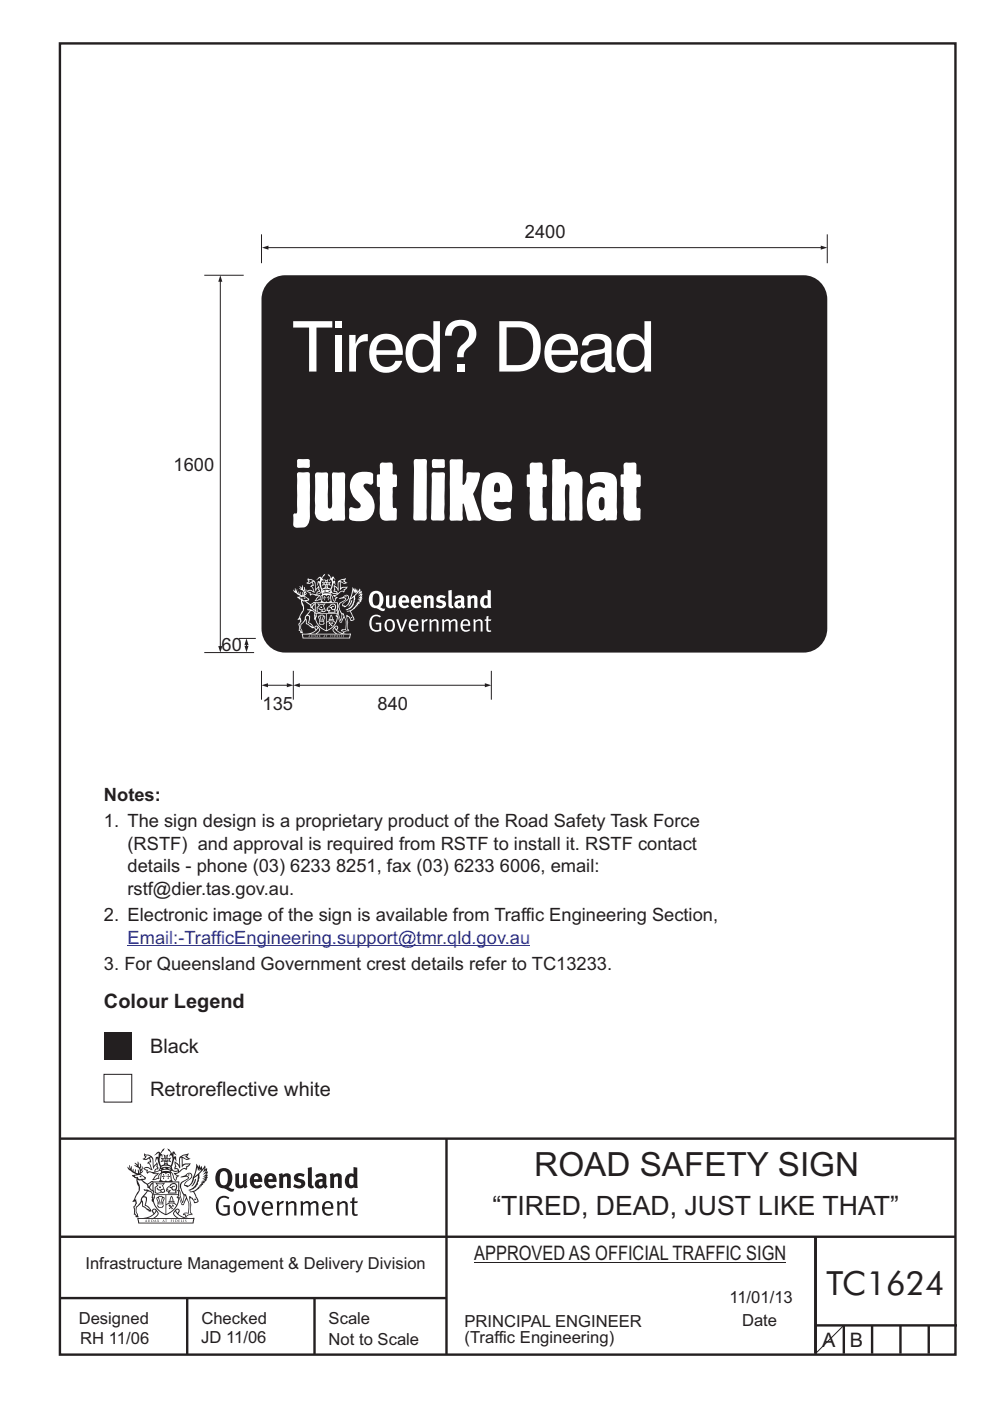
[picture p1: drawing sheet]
<svg xmlns="http://www.w3.org/2000/svg" width="210mm" height="297mm" viewBox="0 0 210 297" stroke-linecap="round" stroke-linejoin="round" font-family="sans-serif">
<g fill="none" stroke="#231f20" stroke-width=".51">
<path d="M12.7 9.2h190v278h-190zM12.7 241.4h189.9M94.7 241.4v45.8M12.7 262.2h190.1M12.7 275.2h82M39.7 275.2v12M66.7 275.2v12M173 262.2v24.8M173 281h30M179 281v6M185 281v6M191 281v6"/>
<path d="M197 281v6"/>
</g>
<path d="M100.6 267.7h66.2" fill="none" stroke="#231f20" stroke-width=".21"/>
<g fill="#231f20">
<path d="M47 248.5a2.55 2.55 0 0 0 0 2.7l.3 .1a.81 .81 0 0 0 1-.9v-.6a1.04 1.04 0 0 0-1.1-1.5zM46.3 248.1a1.82 1.82 0 0 1 2.1-.2 1.82 1.82 0 0 1 .9 1.9 2.29 2.29 0 0 1-.8 1.9l.7 .3h.5l-.2 .6a2.87 2.87 0 0 1-2-.7 2.12 2.12 0 0 1-1.7-3.1z" fill-rule="evenodd"/>
<path d="M49.9 248.9l.8-.2v2a.46 .46 0 0 0 .2 .6 .46 .46 0 0 0 .7-.2v-2.2l.7-.2v2.4l.2 .5-.6 .4-.2-.3a1.02 1.02 0 0 1-1.2 .2 1.02 1.02 0 0 1-.6-1.1z" fill-rule="evenodd"/>
<path d="M54 249.5l-.1 .5h.9a.49 .49 0 0 0-.2-.6 .49 .49 0 0 0-.6 .1zM53.4 249.2a1.34 1.34 0 0 1 1.6-.3 1.34 1.34 0 0 1 .6 1.5v.2h-1.7a.77 .77 0 0 0 .5 .8 .77 .77 0 0 0 .9-.3l.3 .4a1.59 1.59 0 0 1-2.1 .2 1.59 1.59 0 0 1-.4-2z" fill-rule="evenodd"/>
<path d="M57 249.5l-.1 .5h.9a.49 .49 0 0 0-.2-.6 .49 .49 0 0 0-.6 .1zM56.4 249.2a1.34 1.34 0 0 1 1.6-.3 1.34 1.34 0 0 1 .7 1.5v.2h-1.8a.77 .77 0 0 0 .5 .8 .77 .77 0 0 0 .9-.3l.3 .4a1.59 1.59 0 0 1-2 .2 1.59 1.59 0 0 1-.5-2z" fill-rule="evenodd"/>
<path d="M59.1 248.9l.8-.2 .1 .4a.95 .95 0 0 1 1-.3 .95 .95 0 0 1 .7 .8v2.3h-.8v-2.3a.46 .46 0 0 0-.8 .1v2.2h-.9z" fill-rule="evenodd"/>
<path d="M62.5 249.1a1.75 1.75 0 0 1 2.1-.1l-.2 .5-.6-.2a.43 .43 0 0 0-.6 .3l.4 .3a1.04 1.04 0 0 1 1.2 1.2 1.04 1.04 0 0 1-1.4 .9l-1.2-.4 .3-.6 1 .4 .4-.4a.88 .88 0 0 0-1-.5l-.4-.2-.1-.4z" fill-rule="evenodd"/>
<path d="M65.3 247.6l.8-.2 .1 3.8 .2 .2 .2 .5a.88 .88 0 0 1-1-.1 .88 .88 0 0 1-.3-1z" fill-rule="evenodd"/>
<path d="M67.8 250.6a.43 .43 0 0 0-.1 .7 .43 .43 0 0 0 .7-.1v-.7zM66.8 249.2a1.7 1.7 0 0 1 2.4 .1v1.8l.3 .4-.4 .5-.5-.3a1.03 1.03 0 0 1-1.7-.2 1.03 1.03 0 0 1 .8-1.5h.7v-.4a.8 .8 0 0 0-1.2 .1z" fill-rule="evenodd"/>
<path d="M69.9 248.9l.8-.2 .1 .4a.95 .95 0 0 1 1-.3 .95 .95 0 0 1 .7 .8v2.3h-.8v-2.3a.46 .46 0 0 0-.8 .1v2.2h-.8z" fill-rule="evenodd"/>
<path d="M74.3 249.5a1.48 1.48 0 0 0 0 1.7l.4 .1 .3-.2v-1.5l-.3-.2zM75 247.4l.8 .2 .1 4.3h-.7l-.1-.2a1.26 1.26 0 0 1-1.4 0 1.26 1.26 0 0 1-.6-1.3 1.29 1.29 0 0 1 .5-1.3 1.29 1.29 0 0 1 1.4-.2z" fill-rule="evenodd"/>
<path d="M46.4 253.9a1.72 1.72 0 0 1 2.2 0l-.2 .3a1.24 1.24 0 0 0-1.4-.1 1.24 1.24 0 0 0-.7 1.3 1.49 1.49 0 0 0 1.3 2l.7-.2v-1.3h-.9l-.1-.4h1.4v2a1.93 1.93 0 0 1-2.2-.1 1.93 1.93 0 0 1-.7-2.2l.2-.7z" fill-rule="evenodd"/>
<path d="M50.3 255.2a1.65 1.65 0 0 0 .3 2.2 .99 .99 0 0 0 1-1.5 .78 .78 0 0 0-.4-.8 .78 .78 0 0 0-.9 .1zM50 254.9a1.33 1.33 0 0 1 1.6-.1 1.33 1.33 0 0 1 .5 1.5 1.31 1.31 0 0 1-1.3 1.5 1.31 1.31 0 0 1-1.3-1.6l.1-.5z" fill-rule="evenodd"/>
<path d="M52.5 254.7l.4-.1 .9 2.6 .8-2.5h.5l-1.1 3h-.5z" fill-rule="evenodd"/>
<path d="M56.2 255.2l-.2 .7h1.4a.7 .7 0 0 0-.3-.8 .7 .7 0 0 0-.9 .1zM55.9 255a1.22 1.22 0 0 1 1.5-.2 1.22 1.22 0 0 1 .5 1.5h-1.9a.93 .93 0 0 0 .5 1 .93 .93 0 0 0 1.2-.2l.1 .3a1.43 1.43 0 0 1-1.7 .1 1.43 1.43 0 0 1-.6-1.7z" fill-rule="evenodd"/>
<path d="M58.7 254.8l.4-.2 .1 .5 .4-.3 .6-.2-.2 .6a.66 .66 0 0 0-.8 .6v1.9h-.4z" fill-rule="evenodd"/>
<path d="M60.6 254.8l.4-.2 .1 .5a.94 .94 0 0 1 1-.4 .94 .94 0 0 1 .8 .7v2.3h-.5l-.1-2.5a.81 .81 0 0 0-1.2 .3v2.2h-.4z" fill-rule="evenodd"/>
<path d="M63.7 254.7l.5-.1 .1 .5 .4-.3a.78 .78 0 0 1 1.1 .3 .9 .9 0 0 1 1-.5 .9 .9 0 0 1 .7 .8v2.3h-.4l-.1-2.5a.67 .67 0 0 0-1.1 .3v2.2h-.5v-2.4l-.4-.2-.7 .4v2.2h-.5z" fill-rule="evenodd"/>
<path d="M69 255.2l-.2 .7h1.4a.7 .7 0 0 0-.3-.8 .7 .7 0 0 0-.9 .1zM68.7 255a1.22 1.22 0 0 1 1.5-.2 1.22 1.22 0 0 1 .5 1.5h-1.9a.93 .93 0 0 0 .5 1 .93 .93 0 0 0 1.2-.2l.1 .3a1.44 1.44 0 0 1-1.7 .1 1.44 1.44 0 0 1-.6-1.7z" fill-rule="evenodd"/>
<path d="M71.4 254.8l.5-.2 .1 .5a.94 .94 0 0 1 1-.4 .94 .94 0 0 1 .7 .7v2.3h-.4l-.1-2.5a.81 .81 0 0 0-1.2 .3v2.2h-.5z" fill-rule="evenodd"/>
<path d="M74.7 254l.5-.2v.9h.7l-.1 .4h-.7l.1 2.2 .1 .1h.5l.1 .3a.75 .75 0 0 1-1.2-.6v-2h-.4v-.4h.4z" fill-rule="evenodd"/>
<path d="M30.8 244.9l1.1 .3-.9 .5h-.4l.5-.5zM31.8 245.5l.2-.1a2.44 2.44 0 0 1 .4 2l.1 .4 .7-1-.1 .6 .3 .3a.57 .57 0 0 0-.6 .8l-1-.2-.5 .2 .1-.5-.7-.2 .6-.2 1 .5 .1-.1-.6-1.3-.2-.1 .5-.1zM30.7 244.5l-.2 .4 .3 .4-.6 .4a1.04 1.04 0 0 0 1.4-.1l.2 .7h-.4l-.2 .4a.94 .94 0 0 1 .9 1.1l-.2-.1a1.16 1.16 0 0 0-1.5-.1l.3 .4 .4 .2 .1 .5 .2 .2v-.2a.94 .94 0 0 1 1.1 .2h.9l-1.2 1.2a1.13 1.13 0 0 0 1.2-.2l.4-.1-.1-.4 .5-.7a.83 .83 0 0 0-.6 1.1l-.3-.1-.7 .3 1.1-1.4-.5 .2-.5-.1 1.3-.5-.2-.2-.8 .4v-.3l.2-.2 .3 .1 .1-.3-.2-.4v-.6l-.2-.3-.6 .9v-.7a1.42 1.42 0 0 0-1.7-1.8z" fill-rule="evenodd"/>
<path d="M38.5 245.3l.5-.3 .7-.1-.6 .3 .8 .5h-.3zM38.3 245.5h.2l.1 2a1.69 1.69 0 0 1 1.5-.7l-.7 .5 .1 .5a1.1 1.1 0 0 0-1.5 .6l-.1-.5-.2-.2h-.5l.2-.4-.2-.7a1.42 1.42 0 0 1 .8 1.1l.2-.1zM37.1 246.2l.1 1-.2 .3v.5l.6-.1 .1 .2a.96 .96 0 0 1-1.1-.1l-.1 .1a1.06 1.06 0 0 0 1.3 .2v.1a.72 .72 0 0 1-1 .2l.3 .5 .6 .3-.4 .1-.1 .7-.3-.4-.3-1.1-.4-.4 .4 .9a1.54 1.54 0 0 0 .6 1.2l.2-.3a.58 .58 0 0 1 .5-.7l.1-.2h-.3l-.4-.3 .9-.5a.93 .93 0 0 1 1.1-.5l.1 .2 .2-.1 .1-.5a.99 .99 0 0 0 .7-.9l-1.3 .1-.4 .3v-1.5l.9 .4 .8-.3h-.3l-.5-.4 .4-.7-.7 .2a1.46 1.46 0 0 0-1.3 2.1v.4l-.2-.4z" fill-rule="evenodd"/>
<path d="M35.6 248.9l.2 .1-.1 .4h.3l-.3 .1v.5l-.1-.6h-.3l.3-.1z" fill-rule="evenodd"/>
<path d="M34.6 248.9l.2 .1-.1 .3 .4 .1h-.4v.6l-.1-.5-.3-.1h.3z" fill-rule="evenodd"/>
<path d="M34.3 248.8a.57 .57 0 0 1 .9 .2 .57 .57 0 0 1 .9-.2l.2 1.4-.2 .1a.57 .57 0 0 1-.9-.1 .69 .69 0 0 1-1.1 0zM34.2 248.1l-.3 2.1-.2 .4h2.9l-.1-.4-.3-2.1h-.2v.3l-.8-.1-.9 .1 .1-.3z" fill-rule="evenodd"/>
<path d="M34.2 252.4a.3 .3 0 0 0 .6 0 .3 .3 0 0 0-.6 0zM33.3 251l.3 .3-.3 .3a.79 .79 0 0 0 0 1.3l.8-.2-.1-.3a.55 .55 0 0 1-.7-.6h.1l.1 .3 .4 .1 .8-.2-.4-.7 .4-.3-.7 .1zM33 250.7l1.1 .2 .9-.2-.4 .7 .4 1.1a.56 .56 0 0 1-.8 .3l-.2 .1a.73 .73 0 0 1-.9 .1 .73 .73 0 0 1-.3-.9v-.4l.5-.4z" fill-rule="evenodd"/>
<path d="M35.6 251.9l.7-.5a.58 .58 0 0 1 1-.1 .58 .58 0 0 1-.5 .9l-.2-.3a.43 .43 0 0 1 .6-.3v-.1a.57 .57 0 0 0-.8 .2l-.2-.1-.3 .2 .4 .1a.55 .55 0 0 0 .9 .5v.5h-1.3l.3-.4-.1-.2-.6 .1 .2-.2-.2-.1zM35.4 251.8l-.1 .2a.39 .39 0 0 0 .2 .7l.3-.1-.2 .5h1.9l-.1-.8a.86 .86 0 0 0-.1-1.4 .86 .86 0 0 0-1.3 .4z" fill-rule="evenodd"/>
<path d="M36 254.8h.8v.2h-.8zM36.4 253.8l.2 .8h-.4zM36.4 253.5l-.3 .5-.1 .6h-.2v.4l-.7 .4 .1 .2a1.48 1.48 0 0 1 2.2 .1l.2-.1-.6-.5v-.5h-.2l-.1-.6z" fill-rule="evenodd"/>
<path d="M35.8 255.4l.3 .1 .2 .3 .3-.2-.2-.2a.38 .38 0 0 1 .4 .5l-.1-.2-.3 .3 .3 .2-.3 .2-.1-.3-.4 .3-.1-.2 .4-.3-.2-.1-.1 .1z" fill-rule="evenodd"/>
<path d="M34.5 254h.2v.2l-.3 .6h-.1zM33.6 255.3h.9v.2a.55 .55 0 0 1-.8 .4v-.2h-.2zM33.4 254h.2l.2 .8h-.2zM33.6 255h.8l.1 .1-.8 .1zM33.8 253.7h.5l-.2 1.1h-.2zM33.3 253.8l-.1 .3 .3 1.2a.48 .48 0 0 0-.1 .5 .48 .48 0 0 0 .4 .3l.6-.1a.49 .49 0 0 0 .2-.7l.3-1.2-.1-.3a1.42 1.42 0 0 0-1.5 0z" fill-rule="evenodd"/>
<path d="M33.6 251.6h.5l.1 .3h-.4z" fill-rule="evenodd"/>
<path d="M41.3 250.1l.3-.2-.2 .9-.6 .7h-.2l.5-.7z" fill-rule="evenodd"/>
<path d="M39.7 249l.3-.2 .5 .2a.88 .88 0 0 1-.6 1.1 1.22 1.22 0 0 0-.8 1.3l.5 .2a.72 .72 0 0 0 .9-.4l.5-.8 .2-.6 .8-.6v.3a2.85 2.85 0 0 1-2 2.8l.1 .1a2.13 2.13 0 0 0 1.9-1.5l-.1-.2a2.01 2.01 0 0 0 .3-1.8l1.2-1.3-.4 1 .7-.5-.7 1 .8-.4-.8 .8 .7-.1-.9 .5 .8-.1-.8 .4h.7l-.8 .3 .3 .2h-.4l.2 .4-.4-.1 .2 .3h-.4l.1 .3h-.1a2.16 2.16 0 0 1-2 1l.1 .2h.4a.76 .76 0 0 1 .7 .7l.5 1.2-.6 .2a1.45 1.45 0 0 0-1.2-1.3l.3 1.8-.1 1.9 .4 .2a1.07 1.07 0 0 0-1.2 .4v-.3l-.5-.2a.87 .87 0 0 1 1-.1l.1-.7a4.4 4.4 0 0 0-.6-3.1l-.1-.3h-.2a2.16 2.16 0 0 1-.7-2.2l.3-.3 1.2-.8a.55 .55 0 0 0-.4-.7zM37.8 252.4a.76 .76 0 0 1 .3 1.1l.6 1.6 .4-1.7 .2 .1a.61 .61 0 0 1-.1 .9l-.3 .9h-.2l-.7-1.6-.3 .1a1.18 1.18 0 0 0 .1-1.4zM41.8 247.5l.2 .8 .3-.6v.6l.3-.5a1.9 1.9 0 0 1-1.1 1.4l-.3 .3zM38.2 249.6l1.4-.1 .2 .1v.3l-.5 .3a1.26 1.26 0 0 0-1 1.9l.2 .7a1.84 1.84 0 0 1 .2 2l-.4-1.3a.96 .96 0 0 0-.4-1.3l-.4 .3a.78 .78 0 0 1-.1 1.3l.2 .2h.4l.4 1.1a.38 .38 0 0 0 .2 .4 .38 .38 0 0 0 .4-.1l.6-1.2a2.94 2.94 0 0 1 .3 2.5v.5l-.8-.1-.3 .4v.2l.4-.1 .1 .4 .2 .1a1.02 1.02 0 0 1 1.3-.5l-.1-.4-.3-.1 .2-1.7-.3-1.4 .1 .1a1.14 1.14 0 0 1 .7 .9 .63 .63 0 0 0 .9-.2 .63 .63 0 0 0-.2-.8l-.6-1.3 .9-.6 .2-.3 .2-.1v-.2h.3l-.1-.3h.4l-.1-.3 .5-.1-.2-.2 .5-.4 .1-.2-.3 .1 .5-.6-.3 .1 .3-.6-.4 .1 .4-.5v-.3l-.3 .2 .1-.6v-.3l-.4 .3-.1-.8-.5 .8-.2-.7-.2 .5-.3-.8-.1 .6-.5-.8-.1 1.4-.7 1.9a1.81 1.81 0 0 1-.9 1.4l-.6-.2a1.75 1.75 0 0 1 1.1-1.2 .75 .75 0 0 0 .1-1.3 .75 .75 0 0 0-1.2 .5z" fill-rule="evenodd"/>
<path d="M41.2 254.2l.3-.1 .1 .3h-.4z" fill-rule="evenodd"/>
<path d="M29.4 258.4h11.6l-.2 .8h-11.3zM31.3 258.2l.5-.1a2.48 2.48 0 0 0 1.4-1.3l.2 .6-.5 .5-.4 .3zM32.5 256.6l.3-.2 .2 .2-.3 .6zM37.2 256.8a2.65 2.65 0 0 0 1.8 1.4h-1.1l-.5-.3-.5-.5zM37.4 256.6l.2-.2 .3 .2-.3 .6zM29.2 258.2l.1 1.2h11.7l.3-1.1-.2-.1a4.1 4.1 0 0 1-3.3-.9l.3-.4-.1-.5a1.06 1.06 0 0 0-1.3 .9l.2 .4 .6 .5h-4.7l.3-.1a.84 .84 0 0 0 .6-.7 .84 .84 0 0 0-.5-.9l-.3-.2-.5 .1-.1 .5 .3 .4a4.2 4.2 0 0 1-3.4 .9z" fill-rule="evenodd"/>
<path d="M31 258.7l.1 .2h-.2zM31 258.6l-.3 .5 .4-.1 .2 .1z" fill-rule="evenodd"/>
<path d="M31.3 258.6h.2v.4a.25 .25 0 0 0 .3-.1 .25 .25 0 0 0-.1-.3h.1a.29 .29 0 0 1 0 .4 .29 .29 0 0 1-.4 0 .29 .29 0 0 1 0-.4z" fill-rule="evenodd"/>
<path d="M32.2 258.6a.22 .22 0 0 1 .3 .2 .22 .22 0 0 1-.3 .2zM32 258.6v.5a.33 .33 0 0 0 .5-.1 .33 .33 0 0 0 0-.4 .33 .33 0 0 0-.5 0z" fill-rule="evenodd"/>
<path d="M32.9 258.7l.1 .2h-.2zM32.9 258.6l-.2 .5 .3-.1 .2 .1z" fill-rule="evenodd"/>
<path d="M33.3 258.6h.2v.2l.3-.2-.2 .2 .2 .3-.3-.2-.1 .2h-.1l.2-.3z" fill-rule="evenodd"/>
<path d="M34.7 258.7l.1 .2h-.2zM34.7 258.6l-.3 .5 .4-.1 .2 .1z" fill-rule="evenodd"/>
<path d="M35 258.6h.4h-.1v.5h-.2l.1-.5z" fill-rule="evenodd"/>
<path d="M36.2 258.6h.3h-.2v.2h.2h-.2l.1 .3h-.2z" fill-rule="evenodd"/>
<path d="M36.7 258.6h.2v.5h-.2z" fill-rule="evenodd"/>
<path d="M37.3 258.6a.22 .22 0 0 1 .3 .2 .22 .22 0 0 1-.3 .2zM37.1 258.6v.5a.33 .33 0 0 0 .5-.1 .33 .33 0 0 0 0-.4 .33 .33 0 0 0-.5 0z" fill-rule="evenodd"/>
<path d="M37.8 258.6h.3h-.1v.2h.1h-.1v.2l.1 .1h-.3z" fill-rule="evenodd"/>
<path d="M38.3 258.6h.3l-.1 .4 .2 .1h-.4z" fill-rule="evenodd"/>
<path d="M38.9 258.6h.2v.5h-.2z" fill-rule="evenodd"/>
<path d="M39.3 258.6h.2l-.2 .1 .2 .2-.1 .2h-.1v-.2l.2 .1z" fill-rule="evenodd"/>
<path d="M34.2 247.4a1.51 1.51 0 0 1 2 .2 2.67 2.67 0 0 0-2.1 0zM35.7 247.6l.4 .2 .1 .2-.4-.1zM34.6 247.7l.4-.1 .2 .2h-.4zM34 247.9l.3 .1-.3 .1zM34.9 246.9l.3-.2 .2 .2zM34.9 245.7h.2v.4h-.2zM35 245.1l.2 .2 .2-.2-.1 .4h-.2zM35.1 246.3h.2l.1 .4-.2-.2-.2 .2zM35.3 245.7h.2v.4h-.2zM34.4 245.7l.3 .1v.2l-.3 .1 .2-.2zM35.7 245.8l.3-.1-.2 .2 .2 .2-.4-.1zM32.7 244.9l1-.5-.1 1-.2-.1-.4 .1-.2 1.1 .5-1 .2 .9a1.84 1.84 0 0 1 .3 1.7l.4 .1a2.48 2.48 0 0 1 2.2 .1l.2-.3-.2-.7 .7-1.7 .4 .6-.2-1-.2-.1-.2 .3v-.9l.6 .4-.6-.7h-.3l-.1 .4-.5-.8-.5-.3 .2 .4 .5 .6-.4 .7 .4-.3a2.06 2.06 0 0 1 0 2.2l-.6-.2-.1-.6 .1-.1 .8 .2-.4-.5 .4-.5-.7 .2-.2-.2 .2-.7-.5 .4-.5-.4 .2 .7-.2 .2-.7-.2 .4 .5-.4 .5 .7-.2 .2 .1-.2 .6-.5 .2a2.02 2.02 0 0 1 0-2.2l.3 .5-.1-.6-.3-.1 .8-1.2-.5 .3-.4 .7-.2-.3a.8 .8 0 0 0-.8 .5z" fill-rule="evenodd"/>
<path d="M29.2 250.1l.3 .2a.61 .61 0 0 1 .8 .3l.3 .2a.8 .8 0 0 1 .6 1l.4 .1 .5 .6a1 1 0 0 1 .5 1l-.1 .7v-.5h-.1a.96 .96 0 0 0-.8-1.3l-.3-.2h-.6l-.1-.1-.2 .1 .2 .3h.5l-1.1 1.4-.2 .9-.4 .6a1.33 1.33 0 0 0-.5 1.8l.2 .5a1.26 1.26 0 0 1-.5-1.4l-.1-.4a1.56 1.56 0 0 0 .4-1.7l-.3 .2 .2-.5a3.2 3.2 0 0 0 .7-3zM30.4 253.9h.4a2.06 2.06 0 0 1-.1 1.6l.7 .5 .4 .5-.6-.2-.8-.6-.1-.9a.51 .51 0 0 1 .1-.9zM28.6 249.3a1.52 1.52 0 0 1 2.1 .6l-1.1 .1-.2-.1-.2-.4-.4 .1zM27.5 247v.8l-.3-.4-.2 .1a3.1 3.1 0 0 0 2 1.5l-1 .1 .5 .6 .5 .1v1.1a1.84 1.84 0 0 1-.2 2.5l-.4 .9-.4 .4 .3 .1 .4-.1 .1 .4-.2 .5-.3 .2 .1 1.8 .2-.1 .2 .6h.2l.4-.1-.1-.5a1.3 1.3 0 0 1-.1-1.6l.8-1.1 .2 1.1 .6 .2 .4 .6 .2-.2 .2 .4 .5-.1a1.85 1.85 0 0 0-1.2-1.3l.1-.3a1.39 1.39 0 0 0 0-1.5h-.5l.5-.6a.66 .66 0 0 1 .9-.4 .66 .66 0 0 1 .3 .9l-.1 .4h.2v.1l-.2 .3 .2 .5 .2-.3a2.24 2.24 0 0 0 .1-2.2 .73 .73 0 0 1-.7-.6 .73 .73 0 0 1 .5-.8l.1-.2a.94 .94 0 0 0-.9 .8 .48 .48 0 0 1-.1-.5 .48 .48 0 0 1 .5-.3l.5-.3a.51 .51 0 0 0-.8 .2l-.5 .3-1-.8 .6-.1 .1-.5-1.1-.7 .5-.4v-.4l-.5 .5 .1-.2a.69 .69 0 0 0 .2-1.1v.5l-.3 .2 .1-1.1-.3-.2 .1 .6-.1 .2-.4-1.2v.6l-.7-.3 .6 .6-.6-.2 .2 .3a1 1 0 0 1 .8 1.5l-.2-.8v.8l-.5-.2-.1-.7-.2 .6-.2-.1v-.6l-.2 .4-.2-.2 .1-.7-.2 .5z" fill-rule="evenodd"/>
<path d="M29.5 249.5l.3-.2 .3 .3z" fill-rule="evenodd"/>
<path d="M32.4 250.5h5.6v2l-.2-.1v-1.7h-5.2v2.5h5.2v-.8l.1 .2-.1 1.1v-.3h-2.5v4a4.1 4.1 0 0 0 2.6-3.6l.1-.1a4 4 0 0 1-2.8 3.9 4.2 4.2 0 0 1-2.8-4.7l.1 1.3 .1-.1a3.8 3.8 0 0 0 2.5 3.3v-4h-2.5l-.2-.9z" fill-rule="evenodd"/>
<circle cx="40" cy="249.1" r=".17"/>
</g>
<path d="M179 281l-6 6" fill="none" stroke="#231f20" stroke-width=".21"/>
<path d="M27.1 200.6h85.4" fill="none" stroke="#2e3291" stroke-width=".21"/>
<path d="M22.1 218.8h5.8v5.9h-5.8z" fill="#231f20"/>
<path d="M22.1 227.8h5.8v5.9h-5.8z" fill-rule="evenodd" fill="#fff" stroke="#231f20" stroke-width=".21"/>
<path d="M57.2 59.6a4.9 4.9 0 0 1 3.3-1.2h110a5 5 0 0 1 5 5.1v69.8a5.1 5.1 0 0 1-5 5.1h-110a5 5 0 0 1-5-5.1v-69.8a5.1 5.1 0 0 1 1.7-3.9z" fill-rule="evenodd" fill="#231f20"/>
<g fill="#fff">
<path d="M62.2 68.1h8.3v1.4h-3.4v9.3h-1.5v-9.3h-3.4z" fill-rule="evenodd"/>
<path d="M74.1 71h1.3v1.9l.3-.6a2.17 2.17 0 0 1 2.3-1.5v1.6a2.02 2.02 0 0 0-2.5 2.1v4.3h-1.4z" fill-rule="evenodd"/>
<path d="M79.5 71.6a3.6 3.6 0 0 1 4.1-.5 3.6 3.6 0 0 1 1.8 3.8v.3h-5.6a2.12 2.12 0 0 0 1.5 2.5 2.12 2.12 0 0 0 2.6-1.2h1.4a3.6 3.6 0 0 1-4.2 2.5 3.6 3.6 0 0 1-2.8-4.1v-.6a4 4 0 0 1 1.2-2.7zM80.5 72.4a2.5 2.5 0 0 0-.7 1.9h4.1a2.04 2.04 0 0 0-1-2.2 2.04 2.04 0 0 0-2.4 .3z" fill-rule="evenodd"/>
<path d="M87.1 71.7a3 3 0 0 1 4.8 .6v-4.2h1.4v10.7h-1.4v-1.3a3.1 3.1 0 0 1-3.5 1.4 3.1 3.1 0 0 1-2.3-3l-.1-1.7a4.3 4.3 0 0 1 1.1-2.5zM88.2 72.6a3.7 3.7 0 0 0 .4 4.9 2.23 2.23 0 0 0 2.3-.1 2.23 2.23 0 0 0 1-2.1 2.66 2.66 0 0 0-1.5-3.2l-.2-.1a2.11 2.11 0 0 0-2 .6z" fill-rule="evenodd"/>
<path d="M95.2 68.7a3.6 3.6 0 0 1 5.7 1 3.6 3.6 0 0 1-1.9 4.2l-.5 .8-.1 1h-1.4a3.4 3.4 0 0 1 1.7-3.2 1.87 1.87 0 0 0 .6-2.6 1.87 1.87 0 0 0-2.5-.6l-.7 .7-.3 1.2-1.4-.1a3.3 3.3 0 0 1 .8-2.4z" fill-rule="evenodd"/>
<path d="M105.9 68.1h4.1a4.3 4.3 0 0 1 4.7 4.8 5.3 5.3 0 0 1-2.4 5.3l-1.8 .5-4.6 .1zM107.5 69.4v8h2.3a3 3 0 0 0 3.2-3.2l.1-.4a3.8 3.8 0 0 0-1.9-4.2l-1-.2z" fill-rule="evenodd"/>
<path d="M116.6 71.6a3.6 3.6 0 0 1 4.2-.5 3.6 3.6 0 0 1 1.8 3.8v.3h-5.6a2.12 2.12 0 0 0 1.4 2.5 2.12 2.12 0 0 0 2.6-1.2h1.5a3.6 3.6 0 0 1-4.3 2.5 3.6 3.6 0 0 1-2.7-4.1v-.6a4 4 0 0 1 1.1-2.7zM117.7 72.4a2.5 2.5 0 0 0-.7 1.9h4.1a2.04 2.04 0 0 0-1.1-2.2 2.04 2.04 0 0 0-2.3 .3z" fill-rule="evenodd"/>
<path d="M124.1 71.5a4.3 4.3 0 0 1 5.2 .2l.4 1.1v4.6l.3 .4h.5v1l-.8 .1a1.17 1.17 0 0 1-1.3-1.4 3 3 0 0 1-5 .4 2.45 2.45 0 0 1 2.3-3.6l1.2-.2a1.21 1.21 0 0 0 1.4-.6 1.36 1.36 0 0 0-1.8-1.6 1.46 1.46 0 0 0-1.7 1.3h-1.4a2.2 2.2 0 0 1 .7-1.7zM124.9 75.7a1.36 1.36 0 0 0-.1 1.8 1.36 1.36 0 0 0 1.8 .4l.7-.3a1.91 1.91 0 0 0 1-1.7v-1.2l-1.2 .4-1.6 .3z" fill-rule="evenodd"/>
<path d="M131.8 71.7a3 3 0 0 1 4.9 .6v-4.2h1.4v10.7h-1.4v-1.3a3.1 3.1 0 0 1-3.5 1.4 3.1 3.1 0 0 1-2.3-3l-.1-1.7a4.3 4.3 0 0 1 1-2.5zM133 72.6a3.7 3.7 0 0 0 .4 4.9 2.23 2.23 0 0 0 2.3-.1 2.23 2.23 0 0 0 1-2.1 2.66 2.66 0 0 0-1.5-3.2l-.3-.1a2.11 2.11 0 0 0-1.9 .6z" fill-rule="evenodd"/>
<path d="M63.2 100.2l2-.1 .5 .2v7.4a4.8 4.8 0 0 1-.7 3.8 3.6 3.6 0 0 1-2.6 .2l-.2-.5v-1.1a.91 .91 0 0 1 .4-1.2l.3-.1 .1-.3v-7.9zM63.2 97.4h2.3l.2 .2v1.4l-.4 .2h-2.1l-.2-.4v-1.1z" fill-rule="evenodd"/>
<path d="M67 100.3l.4-.2h1.8l.3 .3 .1 7.2a.42 .42 0 0 0 .4 .2 .42 .42 0 0 0 .4-.4v-6a1.36 1.36 0 0 1 .3-1.3h2.1a1.07 1.07 0 0 1 .4 1.4v7.4a1.73 1.73 0 0 1-.3 1.5h-2.2l-.2-.1-.1-.3a2.31 2.31 0 0 1-3.4-.6l-.2-.6v-8z" fill-rule="evenodd"/>
<path d="M75.2 100.6a4 4 0 0 1 3.9-.2l.1 1.9a.75 .75 0 0 1-1.3 .2 .6 .6 0 0 0-.8 .3 .6 .6 0 0 0 .3 .8 4.6 4.6 0 0 1 1.9 4.7 2.84 2.84 0 0 1-3.2 2.2 2.24 2.24 0 0 1-2-.5l-.1-2 .3-.4 .2-.1a2.46 2.46 0 0 0 1.8 .1 .74 .74 0 0 0-.3-1.2 3.9 3.9 0 0 1-.8-5.8z" fill-rule="evenodd"/>
<path d="M80.7 98.2l.4-.1h1.6a.49 .49 0 0 1 .6 .6v1a.62 .62 0 0 0 0 .7 .62 .62 0 0 0 .7 .2l.2 .9a2.17 2.17 0 0 1-.2 1.7 .56 .56 0 0 0-.6 .2 .56 .56 0 0 0-.1 .6v3.5l.1 .2h.6l.1 .2 .1 2-.3 .4-1.8 .1a1.31 1.31 0 0 1-1.5-1.3v-5.7l-.1-.1-.4-.1-.2-.3 .1-2.2 .4-.1a.86 .86 0 0 0 .2-1v-.8z" fill-rule="evenodd"/>
<path d="M87.9 97.5l1-.2a2.02 2.02 0 0 1 1.6 .3v12.2l-.2 .5-.3 .1h-1.8a.71 .71 0 0 1-.5-1.1v-11.3z" fill-rule="evenodd"/>
<path d="M91.7 100.2h1a2.02 2.02 0 0 1 1.7 .2l-.1 9.2a.62 .62 0 0 1-.7 .8h-1.6a.59 .59 0 0 1-.6-.9zM91.8 97.4h2.4l.1 .3 .1 1.2-.3 .3h-2.3a2.17 2.17 0 0 1 0-1.8z" fill-rule="evenodd"/>
<path d="M95.4 97.6l.5-.2h1.5a.61 .61 0 0 1 .7 .1 .61 .61 0 0 1 .1 .7l-.1 4.3v.2l.3 .1a3.3 3.3 0 0 0 .6-2.5l.4-.2 2.2 .1a2.91 2.91 0 0 1-.3 2.5l-.9 2 1.7 5.2a.43 .43 0 0 1-.5 .5l-1-.1a1.14 1.14 0 0 1-1.7-1.1l-.7-2.4-.1 .2v2.3a.74 .74 0 0 1-.7 1.1h-1.6l-.4-.2z" fill-rule="evenodd"/>
<path d="M103.2 101a3.2 3.2 0 0 1 3.6-.7 3.2 3.2 0 0 1 1.8 3.1v2.1a.91 .91 0 0 1-1.3 .9h-2.3a.98 .98 0 0 0 .8 1.6h1.1l1-.4 .4 .2 .1 .2v1.8a1.85 1.85 0 0 1-2 .7 3.5 3.5 0 0 1-4.3-3.7 13.2 13.2 0 0 1 .7-5.3zM105 102.6l-.2 .6 .1 1 1 .1a1.77 1.77 0 0 0-.2-1.9l-.3-.1z" fill-rule="evenodd"/>
<path d="M112.5 98.2l.4-.1h1.6a.49 .49 0 0 1 .6 .6v1a.62 .62 0 0 0 0 .7 .62 .62 0 0 0 .7 .2l.2 .9a2.17 2.17 0 0 1-.2 1.7 .56 .56 0 0 0-.6 .2 .56 .56 0 0 0-.1 .6v3.5l.1 .2h.5l.2 .2v2l-.2 .4-1.8 .1a1.31 1.31 0 0 1-1.6-1.3l.1-5.7-.1-.1-.4-.1-.2-.3 .1-2.2 .4-.1a.86 .86 0 0 0 .2-1l-.1-.8z" fill-rule="evenodd"/>
<path d="M117.3 97.4l1.7-.1a.62 .62 0 0 1 .7 .1 .62 .62 0 0 1 .1 .8v2l.2 .4a2.16 2.16 0 0 1 2.5-.3 2.16 2.16 0 0 1 1.1 2.3v7.2a.51 .51 0 0 1-.6 .6h-1.9l-.3-.2v-6.7a.66 .66 0 0 0-.5-.8h-.2a2.66 2.66 0 0 0-.3 2l.1 5.2a.4 .4 0 0 1-.4 .5h-1.9l-.4-.2-.1-.2v-12.1z" fill-rule="evenodd"/>
<path d="M125.4 100.5a5.7 5.7 0 0 1 4.9 .3 3.5 3.5 0 0 1 .5 2.8v6.3l-.2 .4h-1.4a.6 .6 0 0 1-.9-.4 2.15 2.15 0 0 1-2.2 .5 2.15 2.15 0 0 1-1.4-1.8 5.7 5.7 0 0 1 .8-4.9 2.31 2.31 0 0 1 2.6-.3l.2-.1a.89 .89 0 0 0-1.2-1.1l-.8 .2a.65 .65 0 0 1-.9 .2 .65 .65 0 0 1-.3-.9v-.7zM127.2 105.6l-.2 1.1a1.17 1.17 0 0 0 .6 1.5 .72 .72 0 0 0 .6-.9 1.91 1.91 0 0 0-.3-1.8l-.2-.1z" fill-rule="evenodd"/>
<path d="M132.4 98.2l.4-.1h1.6a.49 .49 0 0 1 .6 .6v1a.62 .62 0 0 0 0 .7 .62 .62 0 0 0 .7 .2l.2 .9a2.17 2.17 0 0 1-.2 1.7 .56 .56 0 0 0-.6 .2 .56 .56 0 0 0-.1 .6v3.5l.1 .2h.6l.1 .2v2l-.2 .4-1.8 .1a1.31 1.31 0 0 1-1.5-1.3v-5.7l-.1-.1-.4-.1-.2-.3 .1-2.2 .4-.1a.86 .86 0 0 0 .2-1v-.8z" fill-rule="evenodd"/>
</g>
<g fill="#fff">
<path d="M71.1 68.1h1.5v1.5h-1.5z"/>
<path d="M71.1 71h1.5v7.8h-1.5z"/>
<path d="M96.9 77.2h1.6v1.6h-1.6z"/>
</g>
<path d="M56.7 52.5h117.6" fill="none" stroke="#231f20" stroke-width=".21"/>
<g fill="#231f20">
<path d="M55.6 52.5l1.3-.4v.8z"/>
<path d="M174.1 52.1l1.4 .4-1.4 .4z"/>
</g>
<path d="M55.5 49.7v6.1" fill="none" stroke="#231f20" stroke-width=".21"/>
<g fill="#fff">
<path d="M79.4 126a2.06 2.06 0 0 0 .1 2.3l.1 .1a.7 .7 0 0 0 .9-.8v-.5a.85 .85 0 0 0-.2-1 .85 .85 0 0 0-.9-.1zM78.8 125.6a1.56 1.56 0 0 1 1.8-.1 1.56 1.56 0 0 1 .7 1.6l-.1 .8-.6 .8 .6 .3h.5l-.2 .5a2.46 2.46 0 0 1-1.7-.5 1.87 1.87 0 0 1-1.3-3.1z" fill-rule="evenodd"/>
<path d="M81.9 126.3l.7-.1v1.7a.4 .4 0 0 0 .2 .5 .4 .4 0 0 0 .5-.2v-1.9l.6-.1v2l.2 .5-.5 .3-.2-.3a.88 .88 0 0 1-1 .2 .88 .88 0 0 1-.5-.9z" fill-rule="evenodd"/>
<path d="M85.5 126.8l-.2 .5h.8a.42 .42 0 0 0-.2-.5 .42 .42 0 0 0-.4 0zM84.8 126.5a1.18 1.18 0 0 1 1.5-.1 1.18 1.18 0 0 1 .5 1.4h-1.5a.67 .67 0 0 0 .4 .7 .67 .67 0 0 0 .8-.3l.3 .4a1.39 1.39 0 0 1-1.9 0 1.39 1.39 0 0 1-.2-1.8z" fill-rule="evenodd"/>
<path d="M88.1 126.8l-.2 .5h.8a.42 .42 0 0 0-.2-.5 .42 .42 0 0 0-.4 0zM87.5 126.5a1.18 1.18 0 0 1 1.4-.1 1.18 1.18 0 0 1 .5 1.4h-1.5a.67 .67 0 0 0 .4 .7 .67 .67 0 0 0 .8-.3l.3 .4a1.39 1.39 0 0 1-1.9 0 1.39 1.39 0 0 1-.2-1.8z" fill-rule="evenodd"/>
<path d="M89.8 126.4l.6-.2 .1 .3a.82 .82 0 0 1 .9-.3 .82 .82 0 0 1 .6 .8v1.9h-.7v-2l-.2-.1-.5 .2v1.9h-.7z" fill-rule="evenodd"/>
<path d="M92.8 126.4l.8-.2 .9 .2-.2 .5-.8-.2-.2 .3 .1 .2a.98 .98 0 0 1 1.2 1.2 1.52 1.52 0 0 1-2.2 .3l.3-.5 .2 .1a.6 .6 0 0 0 1-.1l-.2-.3a.95 .95 0 0 1-1.1-1.2z" fill-rule="evenodd"/>
<path d="M95.1 125.2l.7-.1v3.2l.3 .2 .1 .4a.75 .75 0 0 1-.9-.1 .75 .75 0 0 1-.2-.8z" fill-rule="evenodd"/>
<path d="M97.2 127.9v.5l.6-.1v-.6zM96.4 126.6a1.46 1.46 0 0 1 2 .1l.1 1.6 .2 .3-.4 .4-.3-.3a.87 .87 0 0 1-1.5-.1 .87 .87 0 0 1 .7-1.3h.6v-.4a.68 .68 0 0 0-1.1 .2z" fill-rule="evenodd"/>
<path d="M99.1 126.4l.6-.2 .1 .3a.82 .82 0 0 1 .9-.3 .82 .82 0 0 1 .6 .8v1.9h-.7v-2l-.2-.1-.5 .2v1.9h-.7z" fill-rule="evenodd"/>
<path d="M102.8 126.8l-.2 .4a.81 .81 0 0 0 .5 1.2l.3-.2v-1.3zM103.4 125.1l.7 .1 .1 3.7h-.6l-.1-.2a1.09 1.09 0 0 1-1.2 .1 1.09 1.09 0 0 1-.5-1.2 1.11 1.11 0 0 1 .4-1.1 1.11 1.11 0 0 1 1.2-.1z" fill-rule="evenodd"/>
<path d="M78.9 130.6a1.48 1.48 0 0 1 1.9 .1l-.2 .2a1.12 1.12 0 0 0-1.4-.1 1.12 1.12 0 0 0-.4 1.4 1.14 1.14 0 0 0 .4 1.2 1.14 1.14 0 0 0 1.3 .1v-1.1h-.8v-.4h1.2v1.7a1.67 1.67 0 0 1-2-.1 1.67 1.67 0 0 1-.5-1.9z" fill-rule="evenodd"/>
<path d="M82.2 131.7a1.46 1.46 0 0 0 .3 1.9 .85 .85 0 0 0 .8-1.2l-.2-.7-.5-.1zM82 131.5a1.15 1.15 0 0 1 1.3-.1 1.15 1.15 0 0 1 .5 1.3 1.13 1.13 0 0 1-1.2 1.3 1.13 1.13 0 0 1-1-1.4v-.5z" fill-rule="evenodd"/>
<path d="M84.1 131.3h.4l.7 2.2 .7-2.2h.4l-.9 2.6h-.4z" fill-rule="evenodd"/>
<path d="M87.3 131.8l-.2 .6h1.2a.6 .6 0 0 0-.2-.7 .6 .6 0 0 0-.8 .1zM87 131.6a1.05 1.05 0 0 1 1.3-.2 1.05 1.05 0 0 1 .5 1.3h-1.7a.8 .8 0 0 0 .5 .9 .8 .8 0 0 0 .9-.2l.2 .2a1.27 1.27 0 0 1-1.7 .1 1.27 1.27 0 0 1-.2-1.7z" fill-rule="evenodd"/>
<path d="M89.4 131.4l.4-.1 .1 .4 .4-.4h.4l-.1 .4a.57 .57 0 0 0-.7 .6v1.6h-.4z" fill-rule="evenodd"/>
<path d="M91 131.4l.4-.1 .1 .4a.8 .8 0 0 1 .9-.5 .8 .8 0 0 1 .6 .7v2h-.4v-2l-.4-.3-.7 .4v1.9h-.4z" fill-rule="evenodd"/>
<path d="M93.7 131.4l.4-.1 .1 .3a.76 .76 0 0 1 1.4 .1 .78 .78 0 0 1 .8-.4 .78 .78 0 0 1 .6 .7v1.9h-.4v-2.1a.58 .58 0 0 0-1 .2v1.9h-.4v-2l-.3-.3-.7 .4v1.9h-.4z" fill-rule="evenodd"/>
<path d="M98.3 131.8l-.2 .6h1.2a.6 .6 0 0 0-.2-.7 .6 .6 0 0 0-.8 .1zM98 131.6a1.05 1.05 0 0 1 1.3-.2 1.05 1.05 0 0 1 .4 1.3h-1.6a.8 .8 0 0 0 .5 .9 .8 .8 0 0 0 .9-.2l.2 .2a1.27 1.27 0 0 1-1.7 .1 1.27 1.27 0 0 1-.3-1.7z" fill-rule="evenodd"/>
<path d="M100.4 131.4l.4-.1 .1 .4a.8 .8 0 0 1 .8-.5 .8 .8 0 0 1 .7 .7v2h-.5v-2l-.3-.3-.7 .4v1.9h-.4z" fill-rule="evenodd"/>
<path d="M103.2 130.7l.4-.1v.7h.6l-.1 .3h-.5v1.9l.5 .1 .1 .3a.65 .65 0 0 1-1-.5v-1.8h-.4v-.3h.4z" fill-rule="evenodd"/>
<path d="M65.4 122.9l1 .3-.8 .4h-.3l.4-.5zM66.3 123.4l.2-.1 .3 .4 .1 1.7 .6-.8-.1 .5 .2 .2a.49 .49 0 0 0-.5 .7l-.8-.1-.4 .1 .1-.4-.7-.3a1.48 1.48 0 0 1 1.4 .4l-.4-1.2-.2-.2 .4-.1zM65.4 122.5l-.2 .3 .2 .4-.5 .4a.9 .9 0 0 0 1.3-.1l.1 .6h-.3l-.2 .4a.95 .95 0 0 1 .7 .9l-.1-.1a.99 .99 0 0 0-1.3-.1l.1 .3 .5 .2v.3l.2 .3 .3-.3 1 .4 .5-.1-1 1.1 1.2-.2 .2-.7 .3-.4a.71 .71 0 0 0-.6 1l-.2-.1-.6 .3 .9-1.2h-.9l1.2-.4-.1-.1-.8 .3v-.3h.5l.1-.3-.2-.3v-.4l-.2-.4-.5 .8v-.6a1.38 1.38 0 0 0-1.6-1.7z" fill-rule="evenodd"/>
<path d="M72.1 123.2l1-.3-.5 .3 .7 .4h-.4zM71.9 123.4h.2v1.7a1.45 1.45 0 0 1 1.4-.6l-.7 .5 .1 .4-.5-.1-.8 .6-.2-.6h-.4a.45 .45 0 0 0 0-.7l-.1-.2 .5 .3 .3 .6 .1-.1zM70.9 124l-.1 1.5h.5l.1 .2a.83 .83 0 0 1-1-.1l-.1 .1a.91 .91 0 0 0 1.1 .1v.2l-.2 .1h-.6l.3 .4 .4 .2-.3 .1v.6l-.6-1.2-.4-.4 .7 1.6 .3 .2 .2-.2a.5 .5 0 0 1 .4-.7l.1-.1-.7-.3 .8-.4a.8 .8 0 0 1 1-.4v.1l.2-.1a.55 .55 0 0 1 .5-.7l.2-.4-1.2 .1-.2 .2-.1-1.3 .8 .4 .7-.3-.7-.3 .4-.7a2.67 2.67 0 0 0-1.7 .9v1.4z" fill-rule="evenodd"/>
<path d="M69.6 126.4h.1v.3l.3 .1h-.3l-.1 .5v-.5l-.3-.1h.3z" fill-rule="evenodd"/>
<path d="M68.7 126.4h.2l-.1 .3h.3l-.3 .1v.5v-.5h-.3l.3-.1z" fill-rule="evenodd"/>
<path d="M68.5 126.2a.49 .49 0 0 1 .7 .2 .49 .49 0 0 1 .8-.2l.1 1.3h-.1a.49 .49 0 0 1-.8 0 .59 .59 0 0 1-.9 0zM68.3 125.6l-.3 2.2h2.5l-.2-.3-.2-1.9h-.2v.3h-1.4v-.3z" fill-rule="evenodd"/>
<path d="M68.4 129.3l.1 .3 .4-.1-.1-.3zM67.6 128.1l.3 .3-.3 .3a.68 .68 0 0 0 0 1.1l.7-.2-.1-.2-.6-.3-.1-.2 .2-.1 .4 .4 .7-.2-.3-.6 .3-.3-.6 .1zM67.3 127.9l1 .2 .7-.2-.3 .6 .4 1.1-.4 .2-.3-.1a.67 .67 0 0 1-.9 .2 .67 .67 0 0 1-.3-.8v-.4l.4-.3z" fill-rule="evenodd"/>
<path d="M69.6 128.8l.5-.3a.48 .48 0 0 1 .6-.3 .48 .48 0 0 1 .4 .5 .48 .48 0 0 1-.6 .4l-.1-.3 .5-.2-.3-.1-.8 .3 .4 .1a.48 .48 0 0 0 .7 .4v.4h-1.1l.3-.3-.1-.2-.5 .2 .2-.3h-.2zM69.4 128.8l-.2 .5 .3 .3 .2-.1-.1 .4h1.6l-.1-.7a.74 .74 0 0 0-.1-1.1 .74 .74 0 0 0-1.1 .3z" fill-rule="evenodd"/>
<path d="M69.9 131.4h.7v.2h-.7zM70.2 130.5l.2 .7h-.4zM70.2 130.3l-.3 .9h-.2v.4l-.5 .3 .1 .2a1.27 1.27 0 0 1 1.8 .1l.2-.1-.5-.5v-.4h-.2z" fill-rule="evenodd"/>
<path d="M69.8 131.9l.2 .1 .2 .3 .2-.2-.1-.2a.33 .33 0 0 1 .3 .4l-.1-.1-.3 .2 .3 .2-.2 .2-.1-.3-.4 .3-.1-.2 .4-.2-.2-.2-.1 .1z" fill-rule="evenodd"/>
<path d="M68.6 130.7h.2v.2l-.2 .5h-.2zM67.9 131.8h.7v.4a.41 .41 0 0 1-.5 .2 .41 .41 0 0 1-.2-.6zM67.6 130.7h.2l.2 .7h-.1zM67.8 131.6h.8a.58 .58 0 0 1-.8 0zM68 130.5h.5l-.2 .9h-.1zM67.5 130.6v.4l.2 .5v.8a.79 .79 0 0 0 1.2-.1l-.2-.7 .2-.5a.65 .65 0 0 0-.4-.6 .65 .65 0 0 0-.7 .1z" fill-rule="evenodd"/>
<path d="M67.9 128.6h.4v.3h-.2z" fill-rule="evenodd"/>
<path d="M74.5 127.3l.2-.1-.1 .5a1.06 1.06 0 0 1-.8 .9l.5-.6z" fill-rule="evenodd"/>
<path d="M73.1 126.4l.2-.1 .5 .1a.83 .83 0 0 1-.6 1.1l-.6 .6v.4l.5 .3a1.91 1.91 0 0 0 1.2-1.7l.7-.5v.3a2.49 2.49 0 0 1-1.7 2.3 1.59 1.59 0 0 0 1.8-1.1l-.1-.3a1.72 1.72 0 0 0 .3-1.5l.9-1.1-.3 .9 .6-.4-.6 .8 .7-.3-.7 .7 .6-.2-.7 .5 .7-.1-.8 .4h.7l-.7 .2 .2 .2h-.3l.1 .3h-.3l.2 .2h-.3v.1a2.33 2.33 0 0 1-1.8 1l.1 .2h.4a.85 .85 0 0 1 .7 1l.3 .6-.5 .2a1.24 1.24 0 0 0-1-1.1l.2 1.5-.1 1.6 .3 .2a.92 .92 0 0 0-1 .4v-.3l-.4-.1 .2-.2 .7 .1v-.3a3.7 3.7 0 0 0-.4-2.9l-.1-.4h-.2a1.61 1.61 0 0 1-.4-2.1l1.1-.9-.4-.4zM71.5 129.4a.65 .65 0 0 1 .2 .9l.6 1.3 .3-1.4 .1 .1a.61 .61 0 0 1-.1 .9l-.2 .6h-.3l-.4-1.3-.3 .1a1.07 1.07 0 0 0 .1-1.2zM74.9 125.1l.2 .7 .2-.5v.6l.3-.5v.4l-1.2 1.1zM71.8 126.9h1.4l-.1 .3-.4 .2a1.2 1.2 0 0 0-.7 1.9l.1 .3a1.58 1.58 0 0 1 .2 1.8l-.4-1.1-.1-.9-.3-.2-.3 .2a.67 .67 0 0 1 0 1.1l.1 .2h.3l.6 1.3 .3-.1 .5-1a2.53 2.53 0 0 1 .3 2.2v.3h-.5l-.5 .3v.2l.4-.1 .2 .5a.91 .91 0 0 1 1.1-.5v-.3l-.3-.1 .1-1.5-.2-1.2a1.17 1.17 0 0 1 .8 1l.8-.3-.8-1.8 1.1-.8v-.2h.3l-.1-.3h.3l-.1-.2 .4-.1-.1-.2 .5-.3v-.2h-.2l.4-.5-.3 .1 .3-.4h-.4l.3-.4v-.3l-.2 .2 .1-.7-.3 .2-.1-.7-.5 .7-.1-.7-.2 .5-.3-.7-.1 .5-.3-.6-.3 1.4-.4 1.4a1.56 1.56 0 0 1-.8 1.2l-.6-.2v-.2l.8-.7a.64 .64 0 0 0 .5-.9 .64 .64 0 0 0-1.1-.1z" fill-rule="evenodd"/>
<path d="M74.4 130.8h.2l.2 .2-.4 .1z" fill-rule="evenodd"/>
<path d="M64.2 134.5h10l-.1 .7h-9.7zM65.9 134.4l.4-.2a2.13 2.13 0 0 0 1.2-1.1l.2 .5-.3 .4-.5 .4zM66.9 132.9l.3-.1 .1 .1-.2 .5zM70.9 133.1a2.28 2.28 0 0 0 1.6 1.3h-1l-.5-.4-.3-.4zM71.1 132.9l.2-.1 .2 .1-.2 .5zM64 134.3l.2 1.1h10.1l.1-1.1a3.8 3.8 0 0 1-2.9-.7l.2-.4v-.3l-.2-.2a.86 .86 0 0 0-1 .7 .86 .86 0 0 0 .7 1h-4a.82 .82 0 0 0 .6-.7 .82 .82 0 0 0-.3-.8l-.3-.2-.5 .2v.3l.3 .4a3.6 3.6 0 0 1-3 .7z" fill-rule="evenodd"/>
<path d="M65.6 134.8l.1 .2h-.2zM65.6 134.6l-.2 .5h.4z" fill-rule="evenodd"/>
<path d="M65.9 134.6l.2 .1 .1 .4v-.4h.1a.25 .25 0 0 1 0 .3 .25 .25 0 0 1-.3 0 .25 .25 0 0 1 0-.3z" fill-rule="evenodd"/>
<path d="M66.6 134.7h.1a.19 .19 0 0 1 .2 .2 .19 .19 0 0 1-.3 .1zM66.5 134.6v.5a.28 .28 0 0 0 .4-.1 .28 .28 0 0 0 0-.3 .28 .28 0 0 0-.4-.1z" fill-rule="evenodd"/>
<path d="M67.3 134.8v.2h-.1zM67.3 134.6l-.3 .5h.5z" fill-rule="evenodd"/>
<path d="M67.6 134.6l.2 .2 .2-.2-.2 .2 .2 .3-.2-.2-.2 .2 .2-.2z" fill-rule="evenodd"/>
<path d="M68.8 134.8v.2h-.1zM68.8 134.6l-.2 .5h.4z" fill-rule="evenodd"/>
<path d="M69.1 134.6h.3l-.1 .1v.4h-.1v-.4z" fill-rule="evenodd"/>
<path d="M70.1 134.6h.3l-.2 .1v.1h.1l-.1 .1 .1 .2h-.2z" fill-rule="evenodd"/>
<path d="M70.5 134.6h.2v.5h-.2z" fill-rule="evenodd"/>
<path d="M71 134.7a.19 .19 0 0 1 .3 .2 .19 .19 0 0 1-.3 .1zM70.9 134.6v.5a.28 .28 0 0 0 .4-.1 .28 .28 0 0 0 0-.3 .28 .28 0 0 0-.4-.1z" fill-rule="evenodd"/>
<path d="M71.5 134.6h.3l-.2 .1 .1 .1-.1 .2 .2 .1h-.3z" fill-rule="evenodd"/>
<path d="M71.9 134.6l.2 .1v.3l.1 .1h-.3z" fill-rule="evenodd"/>
<path d="M72.4 134.6h.1v.5h-.1z" fill-rule="evenodd"/>
<path d="M72.8 134.7h.1h-.1l.2 .3-.1 .1h-.2l.2-.1z" fill-rule="evenodd"/>
<path d="M68.4 125.1a1.27 1.27 0 0 1 1.7 .1l-.9-.2-.9 .2zM69.6 125.2l.4 .2 .1 .2-.4-.1zM68.7 125.3l.4-.1 .1 .2h-.4zM68.2 125.4l.2 .2h-.2zM69 124.6l.2-.1 .2 .1zM68.9 123.5l.2 .1 .1 .3h-.2zM69 123.1l.2 .1 .2-.1-.1 .3h-.2zM69.1 124.1h.2l.1 .3-.2-.1-.2 .1zM69.3 123.6l.2-.1v.4h-.2zM68.5 123.6h.3v.3l-.3 .1 .2-.2zM69.7 123.6h.2l-.2 .2 .2 .2-.3-.1zM67.1 122.9l.8-.4-.1 .8-.1-.1-.3 .1-.2 1 .4-.9 .6 1.6-.2 .5 .1 .3a2.79 2.79 0 0 1 2.2 0l.1-.3-.1-.5 .6-1.5 .3 .5-.2-.9-.4 .2 .1-.8 .5 .4-.5-.6h-.3v.4l-.6-.8-.3-.2 .1 .3a.67 .67 0 0 1 .2 1.2l.3-.3a1.63 1.63 0 0 1 0 1.9l-.5-.2-.1-.5 .1-.1 .6 .2-.3-.4 .3-.5-.6 .2-.1-.1 .2-.7-.5 .4-.4-.4 .2 .7-.2 .1-.6-.2 .3 .5-.3 .4 .6-.2 .2 .1-.2 .5-.5 .2a1.73 1.73 0 0 1 .1-1.9l.2 .5-.1-.6-.2-.1 .7-1-.4 .2-.4 .7-.3-.3z" fill-rule="evenodd"/>
<path d="M64.1 127.4l.2 .1a1.4 1.4 0 0 1 1.2 .6 .57 .57 0 0 1 .3 .7l1.1 .7a1.41 1.41 0 0 1 0 1.4v-.4a1.33 1.33 0 0 0-1.8-1.3l.2 .2h.4a5.7 5.7 0 0 0-1.4 2.4 1.53 1.53 0 0 0-.3 2.1 1.08 1.08 0 0 1-.4-1.2l-.1-.3a1.34 1.34 0 0 0 .3-1.5l-.2 .2 .4-1.1a1.92 1.92 0 0 0 .1-2.4zM65.1 130.6h.3a1.06 1.06 0 0 1 0 1.3v.2l.6 .3 .3 .4-.4-.2a1.05 1.05 0 0 1-.9-1.2l-.2-.3zM63.5 126.7a1.2 1.2 0 0 1 1.8 .5l-.9 .1-.2-.1-.1-.4-.4 .1zM62.6 124.7v.7l-.4-.3a2.69 2.69 0 0 0 1.7 1.3l-.9 .1 .5 .5 .4 .1a1.99 1.99 0 0 0 .4 1.6v.2a1.1 1.1 0 0 1-.5 1.2l-.4 .9-.3 .3h.5l.1 .4-.4 .6 .1 1.5 .1-.1 .3 .5h.1h.4l-.2-.4a1.33 1.33 0 0 1 .5-2l.2-.4 .2 .9 .3 .2 .5 .5 .2-.1 .1 .3 .5-.1a1.59 1.59 0 0 0-1.1-1.1l.1-.3a.92 .92 0 0 0-.2-1.3h-.2l.4-.5a.57 .57 0 0 1 .8-.3 .57 .57 0 0 1 .3 .8l-.1 .6 .2 .5 .1-.3a1.92 1.92 0 0 0 .1-1.8 .62 .62 0 0 1-.7-.6 .62 .62 0 0 1 .6-.7v-.2a.81 .81 0 0 0-.8 .8l-.1-.5 .9-.5a.61 .61 0 0 0-.9 .3l-.2 .1-.9-.7h.5l.2-.5-1-.5 .5-.7-.5 .3 .4-.7-.1-.4-.3 .7v-1.1l-.2-.1v.7l-.3-1v.5l-.5-.3 .4 .6-.5-.2 .2 .2a.86 .86 0 0 1 .6 1.3l-.1-.7-.1 .7-.4-.1v-.7l-.2 .6-.2-.1v-.5l-.2 .4-.1-.3v-.6l-.2 .5z" fill-rule="evenodd"/>
<path d="M64.4 126.8l.2-.1 .2 .2z" fill-rule="evenodd"/>
<path d="M66.8 127.7h4.9v1.8l-.2-.1v-1.5h-4.5v2.1h4.5v-.6l.1 .2-.1 .9v-.3h-2.2v3.4a3.5 3.5 0 0 0 2.3-3l.1-.1a3.5 3.5 0 0 1-2.5 3.3 3.6 3.6 0 0 1-2.4-4l.1 1.1 .1-.1a3.3 3.3 0 0 0 2.1 2.8v-3.4h-2.1l-.2-.7z" fill-rule="evenodd"/>
<circle cx="73.4" cy="126.5" r=".14"/>
</g>
<path d="M46.7 59.5v77.7M175.5 49.7v6.1M55.5 142.2v6.1" fill="none" stroke="#231f20" stroke-width=".21"/>
<g fill="#231f20">
<path d="M46.3 137h.9l-.5 1.4z"/>
<path d="M46.7 58.4l.5 1.3h-.9z"/>
</g>
<path d="M52.3 136.5v.6" fill="none" stroke="#231f20" stroke-width=".21"/>
<g fill="#231f20">
<path d="M51.9 136.9h.8l-.4 1.4z"/>
<path d="M52.3 135.4l.4 1.3h-.8z"/>
</g>
<path d="M56.6 145.3h4.5" fill="none" stroke="#231f20" stroke-width=".21"/>
<g fill="#231f20">
<path d="M60.8 144.9l1.4 .4-1.4 .4z"/>
<path d="M55.5 145.3l1.3-.4v.8z"/>
</g>
<path d="M43.3 58.4h8.4M43.3 138.4h10.6M62.2 142.2v6.1M63.4 145.3h39.7M104.2 142.2v6.1" fill="none" stroke="#231f20" stroke-width=".21"/>
<g fill="#231f20">
<path d="M62.2 145.3l1.4-.4v.8z"/>
<path d="M102.8 144.9l1.4 .4-1.4 .4z"/>
</g>
<path d="M50.7 135.4h3.6" fill="none" stroke="#231f20" stroke-width=".21"/>
<g font-size="7.1" fill="#231f20">
<text x="113.3" y="249.4">ROAD SAFETY SIGN</text>
<text x="175.3" y="274.5">TC1624</text>
</g>
<text font-size="5.6" fill="#231f20" x="104.4" y="257.5">“TIRED, DEAD, JUST LIKE THAT”</text>
<g font-size="4.2" fill="#231f20">
<text x="22.1" y="213.8">Colour Legend</text>
<text x="31.8" y="223.2">Black</text>
<text x="31.8" y="232.3">Retroreflective white</text>
<text x="100.6" y="267.2">APPROVED AS OFFICIAL TRAFFIC SIGN</text>
<text x="174.4" y="285.6">A</text>
<text x="180.3" y="285.6">B</text>
</g>
<g font-size="3.9" fill="#231f20">
<text x="111.3" y="50.4">2400</text>
<text x="36.8" y="99.8">1600</text>
<text x="47" y="138.1">60</text>
<text x="55.7" y="150.5">135</text>
<text x="80.1" y="150.5">840</text>
<text x="22.1" y="169.8">Notes:</text>
<text x="22.1" y="175.4">1. The sign design is a proprietary product of the Road Safety Task Force</text>
<text x="27.1" y="180.2">(RSTF) and approval is required from RSTF to install it. RSTF contact</text>
<text x="27.1" y="184.9">details - phone (03) 6233 8251, fax (03) 6233 6006, email:</text>
<text x="27.1" y="189.7">rstf@dier.tas.gov.au.</text>
<text x="22.1" y="195.4">2. Electronic image of the sign is available from Traffic Engineering Section,</text>
<text x="22.1" y="205.8">3. For Queensland Government crest details refer to TC13233.</text>
</g>
<text font-size="3.9" fill="#2e3291" x="27.1" y="200.1">Email:-TrafficEngineering.support@tmr.qld.gov.au</text>
<g font-size="3.5" fill="#231f20">
<text x="18.1" y="269.1">Infrastructure Management &amp; Delivery Division</text>
<text x="16.7" y="280.7">Designed</text>
<text x="42.7" y="280.7">Checked</text>
<text x="69.7" y="280.7">Scale</text>
<text x="98.5" y="281.4">PRINCIPAL ENGINEER</text>
<text x="154.7" y="276.2">11/01/13</text>
<text x="157.4" y="281.2">Date</text>
<text x="17" y="284.9">RH 11/06</text>
<text x="42.7" y="284.8">JD 11/06</text>
<text x="69.7" y="285.2">Not to Scale</text>
<text x="98.5" y="284.8">(Traffic Engineering)</text>
</g>
</svg>
